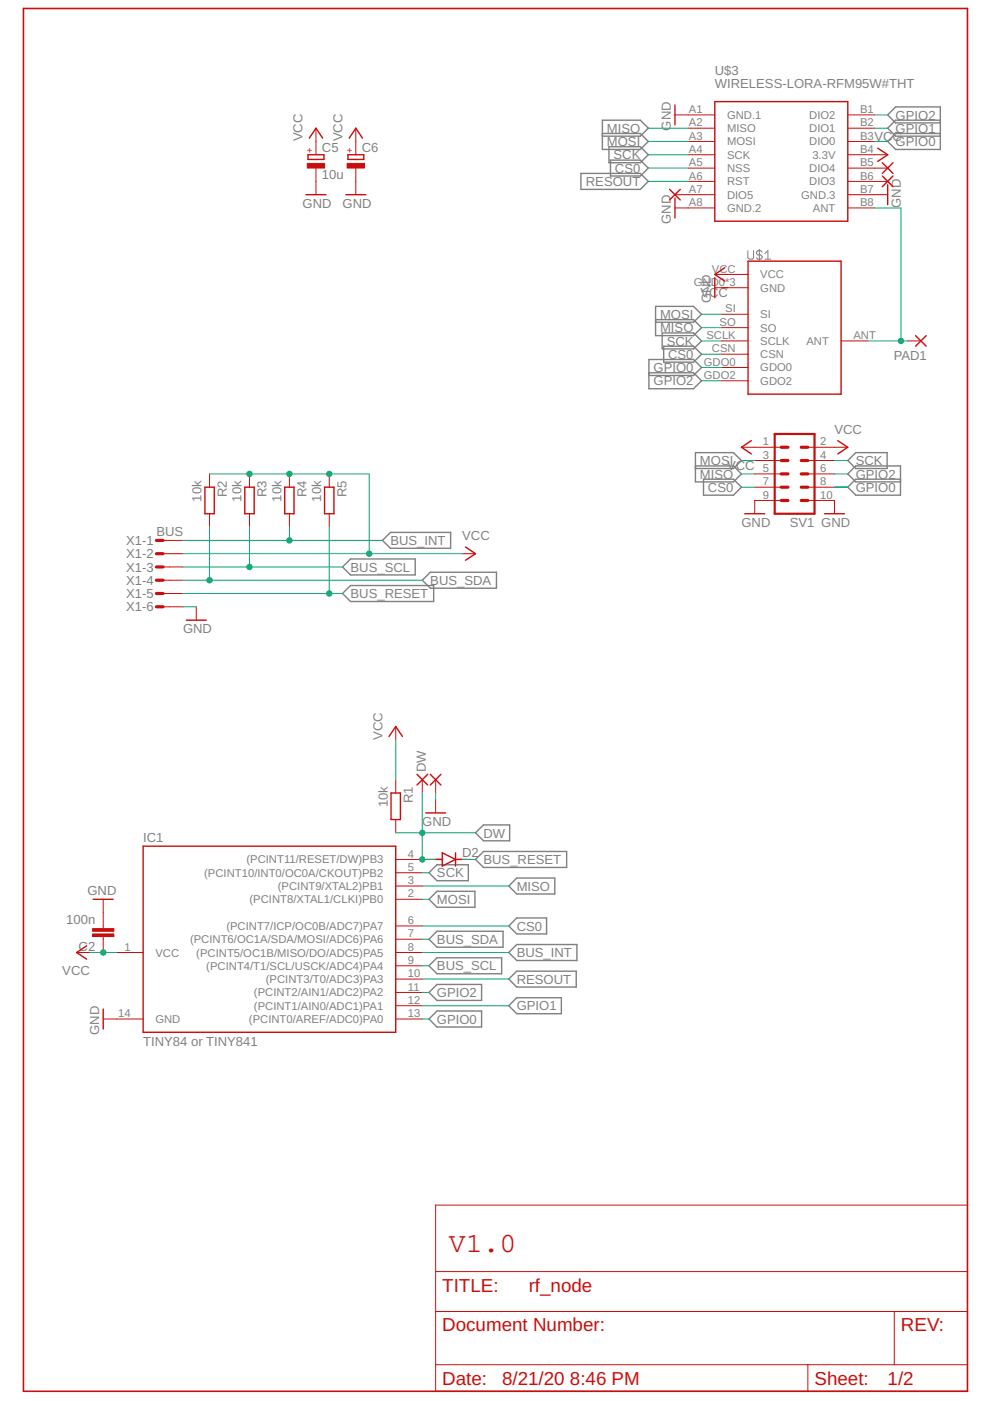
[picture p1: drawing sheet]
<svg xmlns="http://www.w3.org/2000/svg" width="210mm" height="297mm" viewBox="0 0 210 297" stroke-linecap="round" stroke-linejoin="round" font-family="sans-serif">
<path d="M158.6 53.1v1.6l.3 .2h.6l.3-.2v-1.6M161 52.9v2.3M161.6 53.4l-.3-.3h-.6l-.3 .3v.3l.3 .3h.6l.3 .4v.3l-.3 .2h-.6l-.3-.2M162.2 54.9h1.2M162.2 53.7l.6-.6v1.8" fill="none" stroke="#808080" stroke-width=".21"/>
<g fill="none" stroke="#808080" stroke-width=".3">
<path d="M123.2 36.8h12.6l1.7 1.7-1.7 1.7h-12.6zM127.7 28.3h8.1l1.7 1.7-1.7 1.7h-8.1v-6.2h8.1l1.7 1.7-1.7 1.7h-8.1M129.1 31.1h6.7l1.7 1.7-1.7 1.7h-6.7zM129.4 34h6.4l1.7 1.6-1.7 1.7h-6.4zM199.4 25.5h-9.5l-1.7 1.7 1.7 1.7h9.5M199.4 26.1h-9.5l-1.7-1.7 1.7-1.7h9.5v9h-9.5l-1.7-1.7 1.7-1.7h9.5M137.6 79h9.4l1.7 1.7-1.7 1.7h-9.4v-6.2h9.4l1.7 1.7-1.7 1.7h-9.4M139 67.8h8l1.7 1.7-1.7 1.7h-8v-6.2h8l1.7 1.6-1.7 1.7h-8M140.4 70.6h6.6l1.7 1.7-1.7 1.7h-6.6zM140.7 73.4h6.3l1.7 1.7-1.7 1.7h-6.3zM147.4 98.8h8.1l1.7 1.7-1.7 1.7h-8.1v-6.2h8.1l1.7 1.6-1.7 1.7h-8.1M179.7 97.6l1.7-1.6h6.7v3.3h-6.7z"/>
<path d="M81.1 114.6l1.7-1.7h12.7v3.3h-12.7zM149.2 101.6h6.3l1.7 1.7-1.7 1.7h-6.3zM190.9 101.6h-9.5l-1.7 1.7 1.7 1.7h9.5v-6.2h-9.5l-1.7 1.7 1.7 1.7h9.5M72.6 120.2l1.7-1.7h13.7v3.4h-13.7zM72.6 125.8l1.7-1.7h17.6v3.4h-17.6zM89.5 123l1.7-1.7h14.1v3.4h-14.1zM100.8 176.6l1.7-1.7h5.6v3.4h-5.6zM91 199.1l1.6-1.7h14.1v3.4h-14.1zM91 190.7l1.6-1.7h8.1v3.4h-8.1zM91 185l1.6-1.7h6.7v3.4h-6.7zM102.5 180.5h17.6v3.4h-17.6l-1.7-1.7zM107.9 187.9l1.7-1.7h8v3.3h-8z"/>
<path d="M107.9 196.3l1.7-1.7h6.3v3.4h-6.3zM91 204.8l1.6-1.7h13.8v3.4h-13.8zM91 216l1.6-1.6h9.5v3.3h-9.5zM91 210.4l1.6-1.7h9.5v3.4h-9.5zM107.9 207.6l1.7-1.7h12.6v3.4h-12.6zM107.9 213.2l1.7-1.7h9.4v3.4h-9.4zM109.6 200.3h12.7v3.3h-12.7l-1.7-1.6z"/>
</g>
<path d="M5 1.8h200.1v293.2h-200.1z" fill="none" stroke="#c90d0c" stroke-width=".34"/>
<g fill="none" stroke="#c90d0c" stroke-width=".21">
<path d="M67 27.2v5.6M67 35.6v5.7M75.4 27.2v5.6M75.4 35.6v5.7M143.1 24.4h8.5M145.9 27.2h5.7M145.9 30h5.7M145.9 32.8h5.7M145.9 35.6h5.7M145.9 38.5h5.7M179.7 24.4h5.7M179.7 27.2h5.7"/>
<path d="M179.7 30h5.7M179.7 32.8h8.5M179.7 35.6h8.5M179.7 38.5h8.5M143.1 41.3h8.5M143.1 44.1h8.5M151.6 58.2h7M179.7 41.3h8.5M179.7 44.1h5.7M151.6 61h7M153 72.3h5.6M153 66.6h5.6"/>
<path d="M153 69.5h5.6M153 77.9h5.6M153 75.1h5.6M178.3 72.3h5.7M192.4 72.3h2.9M153 80.7h5.6M157.2 94.8h8.5M160 97.6h5.7M171.3 94.8h8.4M171.3 97.6h5.6M34.6 117.4h4.2M34.6 114.6h4.2"/>
<path d="M44.4 100.5v2.8M44.4 108.9v2.8M52.9 100.5v2.8M52.9 108.9v2.8M61.4 100.5v2.8M61.4 108.9v2.8M69.8 100.5v2.8M69.8 108.9v2.8M98 117.4h2.8M160 100.5h5.7M160 103.3h5.7M165.7 106.1h-5.7v2.8"/>
<path d="M171.3 100.5h5.6M171.3 103.3h5.6M171.3 106.1h5.6v2.8M34.6 120.2h4.2M34.6 123h4.2M34.6 125.8h4.2M34.6 128.7h4.2M41.6 128.7v2.8M83.9 154v2.8M83.9 165.3v2.8M83.9 173.8v2.8M89.5 165.3v2.8"/>
<path d="M92.4 165.3v2.8M92.4 169.5v2.9M21.9 190.7v6.2M21.9 198.6v3.4M83.9 196.3h5.6M83.9 199.1h5.6M83.9 182.2h5.6M83.9 185h5.6M83.9 187.9h5.6M83.9 190.7h5.6M16.3 202h2.8M21.9 216h8.5"/>
<path d="M24.7 202h5.7M83.9 216h5.6M83.9 202h5.6M83.9 204.8h5.6M83.9 207.6h5.6M83.9 210.4h5.6M83.9 213.2h5.6M92.4 255.5h112.7v39.5h-112.7zM92.4 278.1h112.7M92.4 269.6h112.7M189.6 278.1v11.2M92.4 289.3h112.7"/>
<path d="M171.3 289.3v5.7"/>
</g>
<g fill="none" stroke="#c90d0c" stroke-width=".3">
<path d="M65.3 32.8h3.4v1h-3.4zM65.6 29.3l1.4-2.1 1.4 2.1M73.8 32.8h3.3v1h-3.3zM74 29.3l1.4-2.1 1.5 2.1M143.1 22.2v4.3M151.6 21.5h28.1v25.4h-28.1zM186.1 31.4l2.1 1.4-2.1 1.4M187.1 37.3l2.2 2.3M187.1 34.5l2.2 2.3M188.2 39.2v4.2M189.3 37.3l-2.2 2.3M189.3 34.5l-2.2 2.3"/>
<path d="M64.9 41.3h4.2M73.3 41.3h4.3M142 40.2l2.2 2.2M143.1 42v4.2M144.2 40.2l-2.2 2.2M151.6 58.9v4.2M153.7 56.8l-2.1 1.4 2.1 1.4M158.6 55.4h19.7v28.2h-19.7zM194.1 71.2l2.3 2.2M196.4 71.2l-2.3 2.2M159.3 93.4l-2.1 1.4 2.1 1.4M177.6 93.4l2.1 1.4-2.1 1.4"/>
<path d="M43.5 103.3h1.9v5.6h-1.9zM51.9 103.3h2v5.6h-2zM60.4 103.3h1.9v5.6h-1.9zM68.8 103.3h2v5.6h-2zM98.7 116l2.1 1.4-2.1 1.4M157.9 108.9h4.2M174.8 108.9h4.2M39.5 131.5h4.2M82.5 156.1l1.4-2.1 1.4 2.1M30.4 179.4h53.5v39.5h-53.5zM82.9 168.1h2v5.7h-2zM88.4 164.2l2.3 2.2"/>
<path d="M90.3 172.4h4.2M90.7 164.2l-2.3 2.2M91.2 164.2l2.3 2.2M93.5 164.2l-2.3 2.2M19.8 190.7h4.2M92.4 182.2h1.4M93.8 180.8l2.8 1.4-2.8 1.4zM96.6 180.8v2.8M96.6 182.2h1.4M18.4 200.5l-2.1 1.5 2.1 1.4M21.9 213.9v4.3"/>
</g>
<g fill="#c90d0c" stroke="#c90d0c" stroke-width=".21">
<path d="M19.6 196.9h4.6v.5h-4.6z"/>
<path d="M19.6 198h4.6v.6h-4.6z"/>
<path d="M65.2 34.6h3.6v1h-3.6z"/>
<path d="M73.6 34.6h3.7v1h-3.7z"/>
</g>
<g fill="none" stroke="#c90d0c" stroke-width=".68">
<path d="M165.7 97.6h1.4M165.7 94.8h1.4M169.9 97.6h1.4M169.9 94.8h1.4M33.2 114.6h1.4M33.2 117.4h1.4M165.7 100.5h1.4M165.7 106.1h1.4M165.7 103.3h1.4M169.9 100.5h1.4M169.9 106.1h1.4M169.9 103.3h1.4"/>
<path d="M33.2 120.2h1.4M33.2 123h1.4M33.2 125.8h1.4M33.2 128.7h1.4"/>
</g>
<path d="M164.3 92h8.4v16.9h-8.4z" fill="none" stroke="#c90d0c" stroke-width=".47"/>
<g fill="none" stroke="#0dab76" stroke-width=".21">
<path d="M137.5 35.6h8.4M137.5 27.2h8.4M137.5 30h8.4M137.5 32.8h8.4M137.5 38.5h8.4M185.4 27.2h2.8M185.4 30h2.8M185.4 24.4h2.8M185.4 44.1h5.6v28.2M148.7 72.3h4.3M148.7 75.1h4.3M148.7 69.5h4.3"/>
<path d="M148.7 66.6h4.3M148.7 77.9h4.3M184 72.3h8.4M148.7 80.7h4.3M157.2 97.6h2.8M176.9 97.6h2.8M38.8 117.4h59.2M38.8 114.6h42.3M44.4 100.5h33.9v16.9M44.4 111.7v11.3M52.9 111.7v8.5M61.4 111.7v2.9"/>
<path d="M69.8 111.7v14.1M157.2 100.5h2.8M157.2 103.3h2.8M176.9 100.5h2.8M176.9 103.3h2.8M38.8 128.7h2.8M38.8 123h50.7M38.8 120.2h33.8M38.8 125.8h33.8M83.9 156.8v8.5M83.9 176.6h16.9M89.5 168.1v14.1h2.9"/>
<path d="M92.4 168.1v1.4M89.5 199.1h1.5M89.5 196.3h18.4M89.5 187.9h18.4M89.5 190.7h1.5M89.5 185h1.5M98 182.2h2.8M19.1 202h5.6M89.5 202h18.4M89.5 204.8h1.5M89.5 216h1.5M89.5 210.4h1.5"/>
<path d="M89.5 207.6h18.4M89.5 213.2h18.4"/>
</g>
<g fill="#0dab76" stroke="#0dab76" stroke-width=".21">
<circle cx="21.9" cy="202" r=".57"/>
<circle cx="52.9" cy="100.5" r=".57"/>
<circle cx="61.4" cy="100.5" r=".57"/>
<circle cx="78.3" cy="117.4" r=".57"/>
<circle cx="69.8" cy="100.5" r=".57"/>
<circle cx="89.5" cy="182.2" r=".57"/>
<circle cx="89.5" cy="176.6" r=".57"/>
<circle cx="44.4" cy="123" r=".57"/>
<circle cx="61.4" cy="114.6" r=".57"/>
<circle cx="52.9" cy="120.2" r=".57"/>
<circle cx="69.8" cy="125.8" r=".57"/>
<circle cx="191" cy="72.3" r=".57"/>
</g>
<text font-size="6" fill="#c90d0c" x="95.2" y="265.4">V1.0</text>
<g font-size="4" fill="#c90d0c">
<text x="93.8" y="273.8">TITLE:</text>
<text x="112.1" y="273.8">rf_node</text>
<text x="93.8" y="282.3">Document Number:</text>
<text x="191" y="282.3">REV:</text>
<text x="93.8" y="293.6">Date:</text>
<text x="106.5" y="293.6">8/21/20</text>
<text x="120.8" y="293.6">8:46 PM</text>
<text x="172.7" y="293.6">Sheet:</text>
<text x="188.2" y="293.6">1/2</text>
</g>
<g font-size="2.8" fill="#808080">
<text x="151.6" y="15.9">U$3</text>
<text x="151.6" y="18.7">WIRELESS-LORA-RFM95W#THT</text>
<text x="64.2" y="30" transform="rotate(-90 64.2 30)">VCC</text>
<text x="72.6" y="30" transform="rotate(-90 72.6 30)">VCC</text>
<text x="128.7" y="28.2">MISO</text>
<text x="142.3" y="27.7" transform="rotate(-90 142.3 27.7)">GND</text>
<text x="185.4" y="30">VCC</text>
<text x="189.9" y="25.3">GPIO2</text>
<text x="189.9" y="28.2">GPIO1</text>
<text x="68.3" y="32.3">C5</text>
<text x="76.7" y="32.3">C6</text>
<text x="128.7" y="31">MOSI</text>
<text x="130.1" y="33.8">SCK</text>
<text x="189.9" y="31">GPIO0</text>
<text x="68.3" y="37.9">10u</text>
<text x="124.2" y="39.4">RESOUT</text>
<text x="130.4" y="36.6">CS0</text>
<text x="64.2" y="44.1">GND</text>
<text x="72.6" y="44.1">GND</text>
<text x="142.3" y="47.4" transform="rotate(-90 142.3 47.4)">GND</text>
<text x="191" y="44.1" transform="rotate(-90 191 44.1)">GND</text>
<text x="148.5" y="63">VC</text>
<text x="150.7" y="64.3" transform="rotate(-90 150.7 64.3)">GND</text>
<text x="152.4" y="63">C</text>
<text x="140" y="70.4">MISO</text>
<text x="140" y="67.6">MOSI</text>
<text x="141.4" y="73.3">SCK</text>
<text x="141.7" y="76.1">CS0</text>
<text x="189.5" y="76.3">PAD1</text>
<text x="138.6" y="78.9">GPIO0</text>
<text x="138.6" y="81.7">GPIO2</text>
<text x="176.9" y="92">VCC</text>
<text x="148.4" y="101.5">MISO</text>
<text x="148.4" y="98.6">MOSI</text>
<text x="154.2" y="99.6">VCC</text>
<text x="181.4" y="98.6">SCK</text>
<text x="181.4" y="101.5">GPIO2</text>
<text x="42.7" y="106.3" transform="rotate(-90 42.7 106.3)">10k</text>
<text x="48.1" y="105.4" transform="rotate(-90 48.1 105.4)">R2</text>
<text x="51.2" y="106.3" transform="rotate(-90 51.2 106.3)">10k</text>
<text x="56.5" y="105.4" transform="rotate(-90 56.5 105.4)">R3</text>
<text x="59.7" y="106.3" transform="rotate(-90 59.7 106.3)">10k</text>
<text x="65" y="105.4" transform="rotate(-90 65 105.4)">R4</text>
<text x="68.1" y="106.3" transform="rotate(-90 68.1 106.3)">10k</text>
<text x="73.4" y="105.4" transform="rotate(-90 73.4 105.4)">R5</text>
<text x="150.1" y="104.3">CS0</text>
<text x="181.4" y="104.3">GPIO0</text>
<text x="33.2" y="113.6">BUS</text>
<text x="157.2" y="111.7">GND</text>
<text x="167.5" y="111.7">SV1 GND</text>
<text x="26.7" y="115.5">X1-1</text>
<text x="26.7" y="118.4">X1-2</text>
<text x="82.8" y="115.6">BUS_INT</text>
<text x="98" y="114.6">VCC</text>
<text x="26.7" y="121.2">X1-3</text>
<text x="26.7" y="124">X1-4</text>
<text x="74.3" y="121.2">BUS_SCL</text>
<text x="91.2" y="124">BUS_SDA</text>
<text x="26.7" y="126.8">X1-5</text>
<text x="26.7" y="129.6">X1-6</text>
<text x="74.3" y="126.8">BUS_RESET</text>
<text x="38.8" y="134.3">GND</text>
<text x="81.1" y="156.8" transform="rotate(-90 81.1 156.8)">VCC</text>
<text x="90.3" y="163.8" transform="rotate(-90 90.3 163.8)">DW</text>
<text x="82.2" y="171.2" transform="rotate(-90 82.2 171.2)">10k</text>
<text x="87.5" y="170.3" transform="rotate(-90 87.5 170.3)">R1</text>
<text x="30.3" y="178.6">IC1</text>
<text x="89.5" y="175.2">GND</text>
<text x="102.5" y="177.6">DW</text>
<text x="98" y="181.7">D2</text>
<text x="102.5" y="183.2">BUS_RESET</text>
<text x="18.5" y="189.8">GND</text>
<text x="92.6" y="191.7">MOSI</text>
<text x="92.6" y="186">SCK</text>
<text x="109.6" y="188.8">MISO</text>
<text x="14" y="195.9">100n</text>
<text x="109.6" y="197.3">CS0</text>
<text x="16.7" y="201.5">C2</text>
<text x="92.6" y="200.1">BUS_SDA</text>
<text x="109.6" y="202.9">BUS_INT</text>
<text x="13.2" y="206.7">VCC</text>
<text x="92.6" y="205.8">BUS_SCL</text>
<text x="109.6" y="208.6">RESOUT</text>
<text x="92.6" y="211.4">GPIO2</text>
<text x="109.6" y="214.2">GPIO1</text>
<text x="21" y="219.4" transform="rotate(-90 21 219.4)">GND</text>
<text x="30.3" y="221.7">TINY84 or TINY841</text>
<text x="92.6" y="217">GPIO0</text>
</g>
<g font-size="2.4" fill="#808080">
<text x="146" y="24">A1</text>
<text x="182.3" y="24">B1</text>
<text x="146" y="26.8">A2</text>
<text x="146" y="29.6">A3</text>
<text x="154.2" y="25.2">GND.1</text>
<text x="154.2" y="28">MISO</text>
<text x="171.6" y="28">DIO1</text>
<text x="171.6" y="25.2">DIO2</text>
<text x="182.3" y="29.6">B3</text>
<text x="182.3" y="26.8">B2</text>
<text x="146" y="32.4">A4</text>
<text x="146" y="35.2">A5</text>
<text x="154.2" y="30.8">MOSI</text>
<text x="154.2" y="33.7">SCK</text>
<text x="171.6" y="30.8">DIO0</text>
<text x="172.2" y="33.7">3.3V</text>
<text x="182.3" y="35.2">B5</text>
<text x="182.3" y="32.4">B4</text>
<text x="146" y="38.1">A6</text>
<text x="146" y="40.9">A7</text>
<text x="154.2" y="36.5">NSS</text>
<text x="154.2" y="39.3">RST</text>
<text x="171.6" y="39.3">DIO3</text>
<text x="171.6" y="36.5">DIO4</text>
<text x="182.3" y="40.9">B7</text>
<text x="182.3" y="38.1">B6</text>
<text x="146" y="43.7">A8</text>
<text x="154.2" y="42.1">DIO5</text>
<text x="154.2" y="44.9">GND.2</text>
<text x="169.9" y="42.1">GND.3</text>
<text x="172.4" y="44.9">ANT</text>
<text x="182.3" y="43.7">B8</text>
<text x="151" y="57.8">VCC</text>
<text x="161.2" y="59">VCC</text>
<text x="147.1" y="60.6">GND0*3</text>
<text x="161.2" y="61.9">GND</text>
<text x="149.8" y="71.9">SCLK</text>
<text x="152.6" y="69.1">SO</text>
<text x="153.7" y="66.2">SI</text>
<text x="161.2" y="67.5">SI</text>
<text x="161.2" y="70.3">SO</text>
<text x="180.9" y="71.9">ANT</text>
<text x="149.2" y="77.5">GDO0</text>
<text x="151" y="74.7">CSN</text>
<text x="161.2" y="73.1">SCLK</text>
<text x="161.2" y="75.9">CSN</text>
<text x="171" y="73.1">ANT</text>
<text x="149.2" y="80.3">GDO2</text>
<text x="161.2" y="81.6">GDO2</text>
<text x="161.2" y="78.8">GDO0</text>
<text x="161.7" y="94.4">1</text>
<text x="173.9" y="94.4">2</text>
<text x="161.7" y="97.3">3</text>
<text x="161.7" y="100.1">5</text>
<text x="173.9" y="97.3">4</text>
<text x="173.9" y="100.1">6</text>
<text x="161.7" y="102.9">7</text>
<text x="161.7" y="105.7">9</text>
<text x="173.9" y="102.9">8</text>
<text x="173.9" y="105.7">10</text>
<text x="43.3" y="185.9">(PCINT10/INT0/OC0A/CKOUT)PB2</text>
<text x="52.2" y="183.1">(PCINT11/RESET/DW)PB3</text>
<text x="86.5" y="181.8">4</text>
<text x="86.5" y="184.6">5</text>
<text x="52.9" y="191.5">(PCINT8/XTAL1/CLKI)PB0</text>
<text x="58.9" y="188.7">(PCINT9/XTAL2)PB1</text>
<text x="86.5" y="187.5">3</text>
<text x="86.5" y="190.3">2</text>
<text x="48" y="197.2">(PCINT7/ICP/OC0B/ADC7)PA7</text>
<text x="86.5" y="195.9">6</text>
<text x="26.4" y="201.6">1</text>
<text x="32.9" y="202.8">VCC</text>
<text x="40.3" y="200">(PCINT6/OC1A/SDA/MOSI/ADC6)PA6</text>
<text x="41.6" y="202.8">(PCINT5/OC1B/MISO/DO/ADC5)PA5</text>
<text x="86.5" y="198.7">7</text>
<text x="86.5" y="201.6">8</text>
<text x="43.7" y="205.6">(PCINT4/T1/SCL/USCK/ADC4)PA4</text>
<text x="56.4" y="208.4">(PCINT3/T0/ADC3)PA3</text>
<text x="86.5" y="204.4">9</text>
<text x="86.5" y="207.2">10</text>
<text x="25.1" y="215.7">14</text>
<text x="53.8" y="211.3">(PCINT2/AIN1/ADC2)PA2</text>
<text x="53.8" y="214.1">(PCINT1/AIN0/ADC1)PA1</text>
<text x="86.5" y="210">11</text>
<text x="86.5" y="212.8">12</text>
<text x="86.5" y="215.7">13</text>
<text x="32.9" y="216.9">GND</text>
<text x="52.8" y="216.9">(PCINT0/AREF/ADC0)PA0</text>
</g>
<g font-size="2" fill="#c90d0c">
<text x="66.3" y="32.4" transform="rotate(-90 66.3 32.4)">+</text>
<text x="74.8" y="32.4" transform="rotate(-90 74.8 32.4)">+</text>
</g>
<g font-size=".6" fill="#ffba08">
<text x="90.5" y="182.4">SpiceOrder 1</text>
<text x="96.1" y="182.4">SpiceOrder 2</text>
</g>
</svg>
